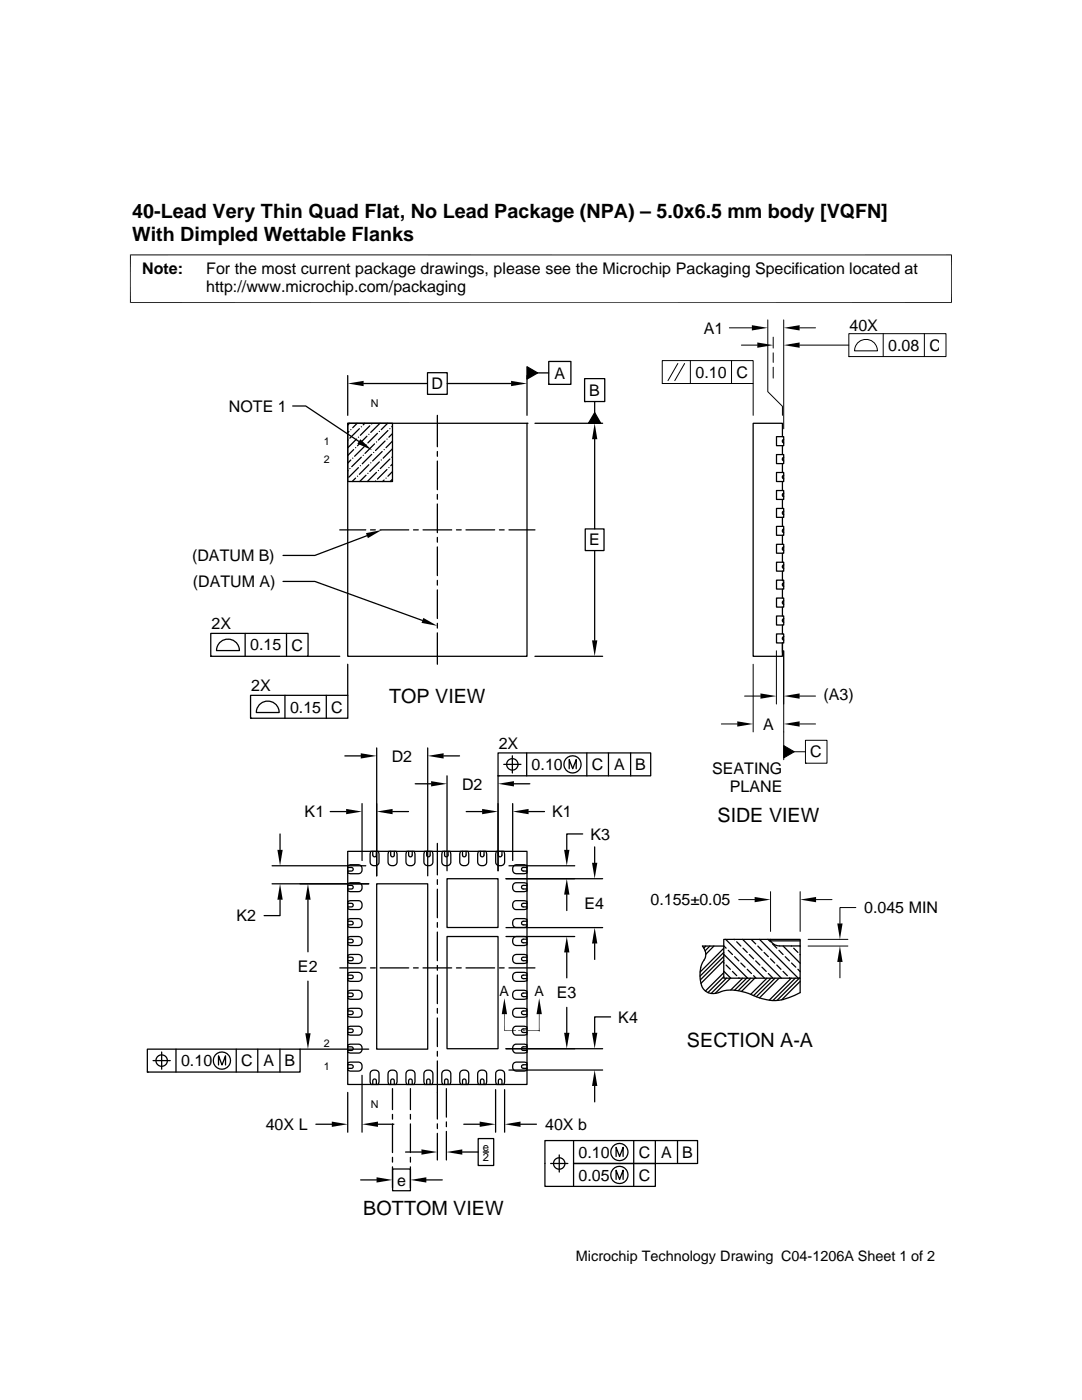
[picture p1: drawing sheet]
<svg xmlns="http://www.w3.org/2000/svg" width="216mm" height="279mm" viewBox="0 0 216 279" stroke-linecap="round" stroke-linejoin="round" font-family="sans-serif">
<g fill="none" stroke="#000" stroke-width=".25">
<path d="M69.4 75v7.9M72.6 76.5h12.7M85.3 74.4h3.9v4.3h-3.9zM89.2 76.5h12.8M105.2 73.2l2.1 1.2-2.1 1.2zM105.2 75v7.9M107.3 74.4h2.2M109.5 72.1h4.4v4.6h-4.4zM109.5 76.7h.1M116.6 75.6h4.1v4.5h-4.1zM58.4 81h2.6l10.6 7.1M69.4 84.5h35.8v46.5h-35.8z"/>
<path d="M69.4 84.5h8.9v11.6h-8.9zM69.4 93.9v.1M69.4 87.8h.1M69.6 86.1l-.2 .3M69.7 84.5l-.3 .3M69.8 93.5h.1M70 91.8l-.6 .6M70 85.7h.1M70.4 91.4h.1M70.6 89.7l-1.2 1.2M71 89.3h.1M71 95.4l-.7 .7"/>
<path d="M71.1 87.6l-1.7 1.8M71.3 84.5l-.9 .9M71.3 95h.1M71.5 93.3l-1.9 1.9M71.5 87.2h.1M71.7 85.6l-1.9 1.8M71.9 92.9h.1M72.1 85.2h.1M72.1 91.2l-1.9 1.9M72.5 90.9h.1M72.7 89.2l-1.9 1.9M72.8 84.5l-.3 .3"/>
<path d="M73 88.8h.1M73 94.8l-1.2 1.3M73.2 87.1l-1.9 1.9M73.4 94.5h.1M73.6 86.7h.1M73.6 92.8l-1.9 1.9M73.8 85l-1.9 1.9M74 92.4h.1M74.2 90.7l-1.9 1.9M74.2 84.6h.1M74.5 90.3h.1M74.7 88.6l-1.9 1.9"/>
<path d="M74.9 96h.1M75.1 94.3l-1.8 1.8M75.1 88.2h.1M75.3 86.5l-1.9 1.9M75.5 93.9h.1M75.7 86.1h.1M75.7 92.2l-1.9 1.9M75.8 84.5l-1.8 1.8M76.1 91.8h.1M76.3 90.1l-1.9 1.9M76.6 89.7h.1M76.6 95.8l-.3 .3"/>
<path d="M76.8 88l-1.9 1.9M77 95.4h.1M77.2 93.7l-1.9 1.9M77.2 87.6h.1M77.3 84.5l-1.2 1.2M77.4 85.9l-1.9 1.9M77.6 93.3h.1M77.8 85.6h.1M77.8 91.6l-1.9 1.9M78.2 91.2h.1M78.3 95.6l-.4 .5M78.3 92.6l-.3 .3"/>
<path d="M78.3 88l-1.3 1.3M78.3 94.1l-.9 .9M78.3 89.6l-1.8 1.8M78.3 85l-.1 .2M78.3 86.5l-.7 .7M87.3 82.9v6.3M87.3 90.1v1M87.3 92v5.7M87.3 98.7v.9M105.2 84.5h.1M106.7 84.5h13.5M116.6 80.1h.1"/>
<path d="M118.7 80.1v2.3M118.7 87.7v17.9M118.7 82.4l1.2 2.1h-2.5zM154.9 87.1h1.5v1.8h-1.5zM154.9 90.7h1.5v1.8h-1.5zM154.9 94.3h1.5v1.8h-1.5zM154.9 97.9h1.5v1.8h-1.5zM156.1 87.1v-2.6h-5.8v46.5h5.8v-2.7v1.9M156.1 88.9v1.8M156.1 92.5v1.8M156.1 96.1v1.8M156.1 99.7v1.8"/>
<path d="M156.4 87.7a.37 .37 0 0 0-.3 .4 .37 .37 0 0 0 .3 .3M156.4 91.3l-.3 .3 .3 .4M156.4 94.8a.37 .37 0 0 0-.3 .4 .37 .37 0 0 0 .3 .4M156.4 98.4a.37 .37 0 0 0-.3 .4 .37 .37 0 0 0 .3 .3M56.5 116h6.3l21.5 7.8M67.8 105.7h5.2M73.2 106.9l-10.4 3.9h-6.3M73.9 105.7h1M75.8 105.7h5.8M82.5 105.7h1M84.4 105.7h5.7M87.3 100.6v5.7"/>
<path d="M87.3 107.3v.9M87.3 109.2v5.7M87.3 115.8v1M87.3 117.7v5.7M91.1 105.7h.9M93 105.7h5.7M99.7 105.7h.9M101.6 105.7h5.1M116.8 105.6h3.7v4.3h-3.7zM118.7 109.9v17.9M154.9 101.5h1.5v1.8h-1.5zM154.9 105.1h1.5v1.7h-1.5z"/>
<path d="M154.9 108.6h1.5v1.8h-1.5zM154.9 112.2h1.5v1.8h-1.5zM154.9 115.8h1.5v1.8h-1.5zM154.9 119.4h1.5v1.8h-1.5zM156.1 103.3v1.8M156.1 106.8v1.8M156.1 110.4v1.8M156.1 114v1.9M156.1 117.6v1.8M156.4 102a.37 .37 0 0 0-.3 .4 .37 .37 0 0 0 .3 .3M156.4 105.6a.37 .37 0 0 0-.3 .3 .37 .37 0 0 0 .3 .4M156.4 109.2a.37 .37 0 0 0-.3 .3 .37 .37 0 0 0 .3 .4"/>
<path d="M156.4 112.7a.37 .37 0 0 0-.3 .4 .37 .37 0 0 0 .3 .4M156.4 116.3a.37 .37 0 0 0-.3 .4 .37 .37 0 0 0 .3 .3M156.4 119.9a.37 .37 0 0 0-.3 .3 .37 .37 0 0 0 .3 .4M42.1 126.4h19.4v4.6h-19.4zM42.1 131h.1M44 128.1a2.28 2.28 0 0 1 2.4-.4 2.28 2.28 0 0 1 1.4 2.1h-4.6l.3-1.1zM48.9 126.4v4.6M50 138.8h19.4v4.5h-19.4zM56.9 138.8v4.5M57.2 126.4v4.6M61.4 131h6.4M65.1 138.8v4.5"/>
<path d="M69.4 132.6v6.2M87.3 124.4v.9M87.3 126.3v6.3M106.7 131h13.5M154.9 122.9h1.5v1.8h-1.5zM154.9 126.5h1.5v1.8h-1.5zM156.1 121.2v1.7M156.1 124.7v1.8M156.4 123.5a.37 .37 0 0 0-.3 .3 .37 .37 0 0 0 .3 .4M156.4 127a.37 .37 0 0 0-.3 .4 .37 .37 0 0 0 .3 .4M50 143.3h.1M51.9 140.5a2.28 2.28 0 0 1 2.5-.4 2.28 2.28 0 0 1 1.3 2.1h-4.6l.4-1.2z"/>
<path d="M68.8 150.9h3.2M75.2 149.3v25.5M82.8 156.4h3.2M85.3 149.3v25.5M88.5 150.9h3.2M89.2 154.8v19M99.4 150.3h30.4v4.5h-30.4zM99.4 154.8h.1M99.4 154.8v19M100.5 152.5h3.4M102.2 150.8v3.5M102.6 156.4h3.1"/>
<path d="M105.1 150.3v4.5M113.6 153.4v-1.8l.7 1.8 .7-1.8v1.8M117.1 150.3v4.5M121.4 150.3v4.5M125.8 150.3v4.5M54.3 176.4h19.3M54.3 172.8h18.7M55.9 179.6v3.1h-3.2M55.9 166.4v3.2M61.4 179.6v10.3M65.9 162h3.2M69.4 169.9h35.8v46.5h-35.8z"/>
<path d="M69.4 173.1h.7a.36 .36 0 0 1 .4 .4 .36 .36 0 0 1-.4 .3h-.7M69.4 176.7h.7a.36 .36 0 0 1 .4 .4 .36 .36 0 0 1-.4 .3h-.7M69.4 172.7a3.2 3.2 0 0 1 2.5 0 .96 .96 0 0 1-.4 1.7l-2.1-.2zM69.4 176.3a3.7 3.7 0 0 1 2.5 0 .96 .96 0 0 1-.4 1.6l-2.1-.1zM69.4 179.9a3.7 3.7 0 0 1 2.5 0 .96 .96 0 0 1-.4 1.6l-2.1-.1zM72.2 160.4v11.3M74 169.9h1.5a3.7 3.7 0 0 1 0 2.6 .96 .96 0 0 1-1.6-.5zM75.1 169.9v.7a.36 .36 0 0 1-.4 .4 .36 .36 0 0 1-.3-.4v-.7M75.2 176.4h10.1v33h-10.1zM77.6 169.9h1.5a2.89 2.89 0 0 1-.1 2.6 .93 .93 0 0 1-.9 .3 .93 .93 0 0 1-.7-.8zM78.3 162h3.2M78.7 169.9v.7a.36 .36 0 0 1-.4 .4 .36 .36 0 0 1-.3-.4v-.7"/>
<path d="M81.1 169.9h1.6a2.89 2.89 0 0 1-.1 2.6 .93 .93 0 0 1-1 .3 .93 .93 0 0 1-.6-.8zM82.3 169.9v.7a.36 .36 0 0 1-.4 .4 .36 .36 0 0 1-.4-.4l.1-.7M84.7 169.9h1.6a2.94 2.94 0 0 1-.1 2.6 .94 .94 0 0 1-1.6-.5zM85.8 169.9v.7a.35 .35 0 0 1-.3 .4 .35 .35 0 0 1-.4-.4v-.7M87.3 168.3v6.3M87.3 175.6v.9M87.3 177.5v5.7M88.3 169.9h1.5a2.94 2.94 0 0 1-.1 2.6 .94 .94 0 0 1-1.5-.5zM89.2 175.4h10.2v9.7h-10.2zM89.4 169.9v.7a.35 .35 0 0 1-.3 .4 .35 .35 0 0 1-.4-.4v-.7M91.9 169.9h1.5a3.3 3.3 0 0 1 0 2.6 .96 .96 0 0 1-1.7-.5v-1.6zM93 169.9v.7a.36 .36 0 0 1-.4 .4 .36 .36 0 0 1-.3-.4v-.7"/>
<path d="M93 162h3.2M95.5 169.9h1.5a3 3 0 0 1-.1 2.7 .95 .95 0 0 1-1.6-.6v-1.6zM96.6 169.9v.7a.36 .36 0 0 1-.4 .4 .36 .36 0 0 1-.3-.4v-.7M99 169.9h1.6a3 3 0 0 1-.1 2.7 .92 .92 0 0 1-1 .2 .92 .92 0 0 1-.6-.8zM100.2 169.9v.7a.36 .36 0 0 1-.4 .4 .36 .36 0 0 1-.4-.4v-.7M101 175.4h19.2M101.6 172.8h13.1M102.3 160.4v11.3M102.6 179.9a3.7 3.7 0 0 1 2.6 0v1.5a3.7 3.7 0 0 1-2.6 0l-.3-.6v-.6zM102.6 176.3a3.7 3.7 0 0 1 2.6 0v1.5a3.7 3.7 0 0 1-2.6 0l-.3-.6v-.5zM102.6 172.7a3.2 3.2 0 0 1 2.6 0v1.5a3.7 3.7 0 0 1-2.6 0l-.3-.5v-.6zM105.2 176.7h-.8a.36 .36 0 0 0-.3 .4 .36 .36 0 0 0 .3 .3h.8"/>
<path d="M105.2 173.1h-.8a.36 .36 0 0 0-.3 .4 .36 .36 0 0 0 .3 .3h.8M105.5 162h3.1M113.1 178.5v3.2M116.3 166.4h-3.2v3.2M118.7 169v3.2M61.4 195.8v10.4M67.8 193.2h5.2M69.4 180.3h.7a.36 .36 0 0 1 .4 .3 .36 .36 0 0 1-.4 .4h-.7M69.4 183.9h.7a.36 .36 0 0 1 .4 .3 .36 .36 0 0 1-.4 .4h-.7M69.4 187.4h.7a.36 .36 0 0 1 .4 .4 .36 .36 0 0 1-.4 .4h-.7M69.4 191h.7a.35 .35 0 0 1 .4 .4 .35 .35 0 0 1-.4 .3h-.7M69.4 194.6h.7a.35 .35 0 0 1 .4 .4 .35 .35 0 0 1-.4 .3h-.7"/>
<path d="M69.4 198.2h.7a.36 .36 0 0 1 .4 .3 .36 .36 0 0 1-.4 .4h-.7M69.4 183.5a3.7 3.7 0 0 1 2.5 0 .96 .96 0 0 1 .3 .9 .96 .96 0 0 1-.7 .7l-2.1-.1zM69.4 187a3.7 3.7 0 0 1 2.5 0 .97 .97 0 0 1-.4 1.7h-1.6l-.5-.1zM69.4 190.6a3.3 3.3 0 0 1 2.5 0 .96 .96 0 0 1-.4 1.7l-2.1-.1zM69.4 194.2a3.3 3.3 0 0 1 2.5 0 .96 .96 0 0 1-.4 1.7l-2.1-.2zM69.4 197.8a3.2 3.2 0 0 1 2.5 0 .96 .96 0 0 1-.4 1.6l-2.1-.1zM73.9 193.2h1M75.8 193.2h5.8M82.5 193.2h1M84.4 193.2h5.7M87.3 184.1v1M87.3 186v5.7"/>
<path d="M87.3 192.7v.9M87.3 194.6v5.7M89.2 186.9h10.2v22.4h-10.2zM91.1 193.2h.9M93 193.2h5.7M99.7 193.2h.9M101 185.1h19.2M101 186.9h13.7M101.6 193.2h5.1M102.6 197.8a3.2 3.2 0 0 1 2.6 0v1.5a3.7 3.7 0 0 1-2.6 0l-.3-.6v-.6zM102.6 194.2a3.3 3.3 0 0 1 2.6 0v1.5a3.3 3.3 0 0 1-2.6 0l-.3-.6v-.5zM102.6 190.6a3.3 3.3 0 0 1 2.6 0v1.6a3.3 3.3 0 0 1-2.6-.1l-.3-.5v-.6z"/>
<path d="M102.6 187a3.7 3.7 0 0 1 2.6 0v1.6a3.2 3.2 0 0 1-2.6 0l-.3-.6v-.6zM102.6 183.5a3.7 3.7 0 0 1 2.6 0v1.5a3.7 3.7 0 0 1-2.6 0l-.3-.6v-.6zM105.2 198.2h-.8a.36 .36 0 0 0-.3 .3 .36 .36 0 0 0 .3 .4h.8M105.2 194.6h-.8a.35 .35 0 0 0-.3 .4 .35 .35 0 0 0 .3 .3h.8M105.2 191h-.8a.35 .35 0 0 0-.3 .4 .35 .35 0 0 0 .3 .3h.8M105.2 187.4h-.8a.36 .36 0 0 0-.3 .4 .36 .36 0 0 0 .3 .4h.8M105.2 183.9h-.8a.36 .36 0 0 0-.3 .3 .36 .36 0 0 0 .3 .4h.8M105.2 180.3h-.8a.36 .36 0 0 0-.3 .3 .36 .36 0 0 0 .3 .4h.8M113.1 190.1v5.1M118.7 188.3v3.2M140.8 188.8l-.4 .4M141.6 188.8l-.9 1"/>
<path d="M142.5 188.8l-1.7 1.6M144.4 191.7l-4.5 4.6M144.4 188.8l.5 .4M144.4 190.9l-4.7 4.7M144.4 193.8l1.4 1.4M144.4 192.1l.1 .1M144.4 189.3l-4.7 4.7M144.4 194.1l-3.6 3.7M144.4 190.1l-4.7 4.7M144.4 194.9l-3.1 3.2M144.4 187.5h15.3v7.7h-15.3zM144.4 190.5l4.8 4.7"/>
<path d="M144.4 188.8h-4.2a2.34 2.34 0 0 1 0 3.3 6.3 6.3 0 0 0 .2 5.3 2.8 2.8 0 0 0 3.6 .4 10.2 10.2 0 0 1 7.2 1.2 8.5 8.5 0 0 0 7.4-.4l1.1-.5v-2.9M144.8 187.5l7.7 7.7M144.9 192.6l.8 .8M144.9 195.2l-3 3.1M145.3 189.7l.9 .8M145.8 195.2l-3.1 3.1M146.2 193.9l.8 .8M146.5 187.5h.1M146.6 190.9l.8 .9M147 188l.8 .8M147.4 195.1l.1 .1M147.8 192.2l.9 .8"/>
<path d="M148.2 187.5l7.7 7.7M148.2 195.2l-2.4 2.4M148.3 189.2l.8 .9M149 195.2l-2.4 2.4M149.1 193.4l.8 .9M149.5 190.5l.9 .8M149.8 195.2l-2.5 2.5M149.9 187.5l.9 .9M150.4 194.7l.5 .5M150.6 195.2l-2.6 2.7M150.8 191.8l.8 .8M151.2 188.8l.8 .9"/>
<path d="M151.6 187.5l7.7 7.7M152 193l.9 .9M152.5 190.1l.8 .8M153 195.2l-3.2 3.2M153.2 187.5l.5 .5M153.3 194.3l.9 .8M153.7 191.3l.9 .9M153.8 187.8a2.1 2.1 0 0 0 1.8 1h4.1M153.8 187.8h5.9M153.8 187.5v.3M153.8 195.2l-3.4 3.5M154.2 188.4l.8 .8"/>
<path d="M154.6 195.2l-3.7 3.7M155 192.6l.8 .8M155.4 189.7l.9 .8M155.4 195.2l-3.9 4M156.3 188.8l3.4 3.4M156.3 193.9l.8 .8M156.7 190.9l.8 .9M157.5 195.1l.1 .1M157.9 195.2l-4.4 4.4M157.9 188.8h.1M157.9 192.2l.9 .8M158.4 189.2l.8 .9"/>
<path d="M158.7 195.2l-4.5 4.5M159.2 193.4l.5 .5M159.5 195.2l-4.5 4.5M159.6 188.8h.1M159.6 190.5h.1M159.7 195.9l-3.7 3.6M29.4 209.4h30.5v4.6h-30.5zM29.4 214h.1M30.5 211.7h3.5M32.3 210v3.4M35.1 209.4v4.6M43.6 212.5v-1.8l.7 1.8 .7-1.8v1.8"/>
<path d="M47.1 209.4v4.6M51.4 209.4v4.6M55.9 209.4v4.6M59.9 209.4h13.7M69.4 201.8h.7a.36 .36 0 0 1 .4 .3 .36 .36 0 0 1-.4 .4h-.7M69.4 205.3h.7a.36 .36 0 0 1 .4 .4 .36 .36 0 0 1-.4 .4h-.7M69.4 208.9h.7a.36 .36 0 0 1 .4 .4 .36 .36 0 0 1-.4 .3h-.7M69.4 212.5h.7a.36 .36 0 0 1 .4 .4 .36 .36 0 0 1-.4 .3h-.7M69.4 218v8M69.4 201.4a3.7 3.7 0 0 1 2.5 0 .96 .96 0 0 1-.4 1.6l-2.1-.1zM69.4 204.9a3.7 3.7 0 0 1 2.5 0 .96 .96 0 0 1-.4 1.7l-2.1-.1zM69.4 208.5a3.7 3.7 0 0 1 2.5 0 .96 .96 0 0 1 .3 1 .96 .96 0 0 1-.7 .7l-2.1-.2z"/>
<path d="M69.4 212.1a3.7 3.7 0 0 1 2.5 0 .97 .97 0 0 1-.4 1.7h-1.6l-.5-.2zM72.2 214.6v11.4M74 213.9a.96 .96 0 0 1 .9-.3 .96 .96 0 0 1 .7 .7l-.1 2.1h-1.5a3.7 3.7 0 0 1 0-2.5zM74.4 216.4v-.7a.36 .36 0 0 1 .3-.4 .36 .36 0 0 1 .4 .4v.7M77.6 213.9a.97 .97 0 0 1 1.6 .4v1.6l-.1 .5h-1.5a3.7 3.7 0 0 1 0-2.5zM78 216.4v-.7a.36 .36 0 0 1 .3-.4 .36 .36 0 0 1 .4 .4v.7M78.3 217.3v4.1M81.2 213.9a.96 .96 0 0 1 1.6 .4v1.6l-.1 .5h-1.6a3.3 3.3 0 0 1 .1-2.5zM81.6 216.4l-.1-.7a.36 .36 0 0 1 .4-.4 .36 .36 0 0 1 .4 .4v.7M81.9 217.3v4.1M84.7 213.9a.96 .96 0 0 1 1.7 .4l-.1 2.1h-1.6a3.3 3.3 0 0 1 0-2.5zM85.1 216.4v-.7a.35 .35 0 0 1 .4-.4 .35 .35 0 0 1 .3 .4v.7"/>
<path d="M87.3 201.3v.9M87.3 203.2v5.7M87.3 209.8v1M87.3 211.7v11.6M88.3 213.9a.96 .96 0 0 1 1.7 .4l-.2 2.1h-1.5a3.3 3.3 0 0 1 0-2.5zM88.7 216.4v-.7a.35 .35 0 0 1 .4-.4 .35 .35 0 0 1 .3 .4v.7M89.1 217.3v5.6M91.9 213.9a.96 .96 0 0 1 1.6 .4l-.1 2.1h-1.5a3.2 3.2 0 0 1 0-2.5zM92.3 216.4v-.7a.36 .36 0 0 1 .3-.4 .36 .36 0 0 1 .4 .4v.7M95.5 213.9a.96 .96 0 0 1 1.6 .4l-.1 2.1h-1.5a3.2 3.2 0 0 1 0-2.5zM95.9 216.4v-.7a.36 .36 0 0 1 .3-.4 .36 .36 0 0 1 .4 .4v.7M98.9 217.5v8.5"/>
<path d="M99 213.9a.96 .96 0 0 1 1.7 .4l-.1 2.1h-1.6a3.7 3.7 0 0 1 0-2.5zM99.4 216.4v-.7a.36 .36 0 0 1 .4-.4 .36 .36 0 0 1 .4 .4v.7M100.7 217.5v8.5M101 209.3h19.2M101.6 213.6h18.6M102.6 212.1a3.7 3.7 0 0 1 2.6 0v1.5a3.2 3.2 0 0 1-2.6 0l-.3-.6v-.6zM102.6 208.5a3.7 3.7 0 0 1 2.6 0v1.5a3.7 3.7 0 0 1-2.6 0l-.3-.5v-.6zM102.6 204.9a3.7 3.7 0 0 1 2.6 0v1.6a3.7 3.7 0 0 1-2.6 0l-.3-.6v-.6zM102.6 201.4a3.7 3.7 0 0 1 2.6 0v1.5a3.7 3.7 0 0 1-2.6 0l-.3-.6v-.6zM105.2 212.5h-.8a.36 .36 0 0 0-.3 .4 .36 .36 0 0 0 .3 .3h.8M105.2 208.9h-.8a.36 .36 0 0 0-.3 .4 .36 .36 0 0 0 .3 .3h.8M105.2 205.3h-.8a.36 .36 0 0 0-.3 .4 .36 .36 0 0 0 .3 .4h.8"/>
<path d="M105.2 201.8h-.8a.36 .36 0 0 0-.3 .3 .36 .36 0 0 0 .3 .4h.8M113.1 201v5.1M118.7 216.7v3.2M121.8 202.9h-3.1v3.2M63 224.4h3.2M72 235.5h3.1M75.4 224.4h3.2M78.3 222.4v1M78.3 224.3v5.7M78.3 231v.9M78.3 232.9v4.2M78.3 233.3h3.6v4.3h-3.6z"/>
<path d="M80.9 229.9h3.2M81.9 222.4v1M81.9 224.3v5.7M81.9 231v.9M81.9 232.9v4.2M85.1 235.5h3.1M87.3 224.3v.9M87.3 226.2v5.3M89.1 223.9v1M89.1 225.8v5.7M92.2 229.9h3.2M92.5 224.4h3.2"/>
<path d="M95.4 227.2h3.1v5.4h-3.1zM96.4 229.9h1.1M103.9 224.4h3.1M109.9 232.2h3.4M111.6 230.5v3.4M114.4 227.6v4.6h16.4v4.6h-22.1v-9.2h30.5v4.6h-24.8v4.6M122.9 230.8v-1.8l.7 1.8 .7-1.8v1.8M122.9 235.4v-1.8l.7 1.8 .7-1.8v1.8M126.4 227.6v9.2M130.8 227.6v4.6M135.2 227.6v4.6"/>
<circle cx="102.2" cy="152.5" r="1.14"/>
<circle cx="114.2" cy="152.5" r="1.71"/>
<circle cx="32.3" cy="211.7" r="1.14"/>
<circle cx="44.3" cy="211.7" r="1.72"/>
<circle cx="111.6" cy="232.2" r="1.14"/>
<circle cx="123.6" cy="234.5" r="1.71"/>
<circle cx="123.6" cy="229.9" r="1.71"/>
</g>
<g fill="#000">
<path d="M69.4 76.5l3.2-.5v1.1zM102 76l3.2 .5-3.2 .6zM105.2 73.2l2.1 1.2-2.1 1.2zM150 64.9l3.2 .5-3.2 .6zM151.1 68.3l3.2 .6-3.2 .5zM156.4 65.4l3.2-.5v1.1zM156.4 68.9l3.2-.6v1.1zM71.9 87.7l2.4 2.2-3-1.4zM118.7 84.5l.5 3.2h-1.1zM118.7 82.4l1.2 2.1h-2.5zM73 106.4l3.2-.6-2.8 1.6zM84.5 123.3l2.8 1.6-3.2-.6z"/>
<path d="M118.1 127.8h1.1l-.5 3.2zM151.7 138.4l3.2 .5-3.2 .5zM156.4 138.9l3.2-.5v1zM72 150.3l3.2 .6-3.2 .5zM86 155.9l3.2 .5-3.2 .6zM85.3 150.9l3.2-.6v1.1zM99.4 156.4l3.2-.5v1.1zM147.1 144l3.2 .5-3.2 .5zM156.4 148.8l2.1 1.2-2.1 1.3zM156.4 144.5l3.2-.5v1zM55.4 169.6h1l-.5 3.2zM55.9 176.4l.5 3.2h-1z"/>
<path d="M61.4 176.4l.6 3.2h-1.1zM69.1 161.4l3.1 .6-3.1 .5zM75.2 162l3.1-.6v1.1zM96.2 161.4l3.2 .6-3.2 .5zM102.3 162l3.2-.6v1.1zM113.1 175.4l.5 3.1h-1zM112.6 169.6h1l-.5 3.2zM118.1 172.2h1.1l-.5 3.2zM150.6 179l3.2 .5-3.2 .6zM159.7 179.5l3.1-.5v1.1zM100.6 199.2l.6 3.2h-1.1zM113.1 186.9l.5 3.2h-1z"/>
<path d="M118.7 185.1l.5 3.2h-1.1zM167.6 188.8l.5 3.2h-1zM167.1 184.3h1l-.5 3.2zM60.9 206.2h1.1l-.6 3.2zM103.4 205.6h.5l-.5 .2zM103.4 205.8l.5-.2v.2zM104.4 205.6h.4l-.4 .2zM104.4 205.8l.4-.2v.2zM107.6 199.2l.5 3.2h-1zM112.6 206.1h1l-.5 3.2zM118.7 213.6l.5 3.1h-1.1zM118.1 206.1h1.1l-.5 3.2z"/>
<path d="M66.2 223.8l3.2 .6-3.2 .5zM75.1 234.9l3.2 .6-3.2 .5zM72.2 224.4l3.2-.6v1.1zM84.1 229.4l3.2 .5-3.2 .5zM81.9 235.5l3.2-.6v1.1zM89.1 229.9l3.1-.5v1zM95.7 223.8l3.2 .6-3.2 .5zM100.7 224.4l3.2-.6v1.1z"/>
</g>
<g fill="none" stroke="#000" stroke-width=".2">
<path d="M26 50.8v9.7M189.9 50.8v9.7M189.9 50.9h-164M132.1 72h18.2v4.5h-18.2zM132.1 76.5h.1M135.3 72.5l-2 3.5M136.6 72.5l-2 3.5M137.8 72v4.5M145.5 65.4h4.5M146 72v4.5M147.9 68.9h3.2M150.3 76.5v6.4"/>
<path d="M153.2 63.8v14.4l2.9 2.9v1.8M154.3 67.3v2.2M154.3 70.4v1.9M154.3 73.3v2.2M156.4 63.8v21.8M159.6 65.4h3.1M159.6 68.9h9.8M169.4 66.6h19.4v4.6h-19.4zM169.4 71.2h.1M171.3 68.3a2.29 2.29 0 0 1 2.4-.4 2.29 2.29 0 0 1 1.4 2.1h-4.6l.3-1.2zM176.2 66.6v4.6M184.4 66.6v4.6"/>
<path d="M189.9 60.4h-164M148.6 138.9h3.1M150.3 132.6v13.5M154.9 129.9v10.6M156.4 129.9v21.7M159.6 138.9h3.1M143.9 144.5h3.2M156.4 148.8l2.1 1.2-2.1 1.3zM158.5 150h2.2M159.6 144.5h3.1M160.7 147.7h4.3v4.6h-4.3zM160.7 152.3h.1"/>
<path d="M147.4 179.5h3.2M153.8 177.9v8M159.7 177.9v8M162.8 179.5h3.2M161.2 188.8h8M161.2 187.5h8M167.6 192v3.2M170.8 181.1h-3.2v3.2M100.6 202.4v3.3h2.3M105.3 205.7h2.3M107.6 202.4v3.4"/>
</g>
<g font-size="3.9">
<text x="26.4" y="43.5">40-Lead Very Thin Quad Flat, No Lead Package (NPA) – 5.0x6.5 mm body [VQFN]</text>
<text x="26.4" y="48.1">With Dimpled Wettable Flanks</text>
<text x="77.6" y="140.3">TOP VIEW</text>
<text x="143.2" y="164.1">SIDE VIEW</text>
<text x="137.1" y="209">SECTION A-A</text>
<text x="72.5" y="242.4">BOTTOM VIEW</text>
</g>
<g font-size="3.2">
<text x="28.4" y="54.6">Note:</text>
<text x="41.1" y="54.6">For the most current package drawings, please see the Microchip Packaging Specification located at</text>
<text x="41.1" y="58.3">http://www.microchip.com/packaging</text>
<text x="140.4" y="66.6">A1</text>
<text x="169.5" y="66.1">40X</text>
<text x="177.2" y="70">0.08</text>
<text x="185.4" y="70">C</text>
<text x="86.1" y="77.7">D</text>
<text x="110.6" y="75.6">A</text>
<text x="138.8" y="75.4">0.10</text>
<text x="147" y="75.4">C</text>
<text x="45.7" y="82.2">NOTE 1</text>
<text x="117.6" y="79">B</text>
<text x="38.3" y="112">(DATUM B)</text>
<text x="117.6" y="108.9">E</text>
<text x="38.5" y="117.1">(DATUM A)</text>
<text x="42.2" y="125.6">2X</text>
<text x="49.9" y="129.8">0.15</text>
<text x="58.1" y="129.8">C</text>
<text x="50.1" y="138">2X</text>
<text x="57.9" y="142.2">0.15</text>
<text x="66.1" y="142.2">C</text>
<text x="164.3" y="139.7">(A3)</text>
<text x="99.5" y="149.5">2X</text>
<text x="152.3" y="145.6">A</text>
<text x="78.2" y="152">D2</text>
<text x="106.1" y="153.7">0.10</text>
<text x="118.1" y="153.7">C</text>
<text x="122.6" y="153.7">A</text>
<text x="126.7" y="153.7">B</text>
<text x="142.1" y="154.4">SEATING</text>
<text x="161.7" y="151.2">C</text>
<text x="92.2" y="157.6">D2</text>
<text x="145.6" y="158.1">PLANE</text>
<text x="60.8" y="163.1">K1</text>
<text x="110.2" y="163.1">K1</text>
<text x="117.8" y="167.6">K3</text>
<text x="47.2" y="183.9">K2</text>
<text x="116.6" y="181.4">E4</text>
<text x="129.8" y="180.7">0.155±0.05</text>
<text x="172.4" y="182.2">0.045 MIN</text>
<text x="59.5" y="194">E2</text>
<text x="111.1" y="199.2">E3</text>
<text x="123.4" y="204.1">K4</text>
<text x="36.1" y="212.8">0.10</text>
<text x="48.1" y="212.8">C</text>
<text x="52.6" y="212.8">A</text>
<text x="56.8" y="212.8">B</text>
<text x="53" y="225.5">40X L</text>
<text x="108.8" y="225.5">40X b</text>
<text x="115.4" y="231.1">0.10</text>
<text x="127.4" y="231.1">C</text>
<text x="131.9" y="231.1">A</text>
<text x="136.1" y="231.1">B</text>
<text x="79.2" y="236.6">e</text>
<text x="115.4" y="235.6">0.05</text>
<text x="127.4" y="235.6">C</text>
</g>
<text font-size="2.9" x="114.9" y="251.7">Microchip Technology Drawing C04-1206A Sheet 1 of 2</text>
<g font-size="2.8">
<text x="99.7" y="198.8">A</text>
<text x="106.7" y="198.8">A</text>
</g>
<g font-size="2.2">
<text x="96.4" y="229.7">e</text>
<text x="96.4" y="231.8">2</text>
</g>
<g font-size="2.1">
<text x="74" y="81.2">N</text>
<text x="64.6" y="88.8">1</text>
<text x="64.6" y="92.4">2</text>
<text x="64.6" y="209">2</text>
<text x="64.6" y="213.6">1</text>
<text x="74" y="221.2">N</text>
</g>
</svg>
